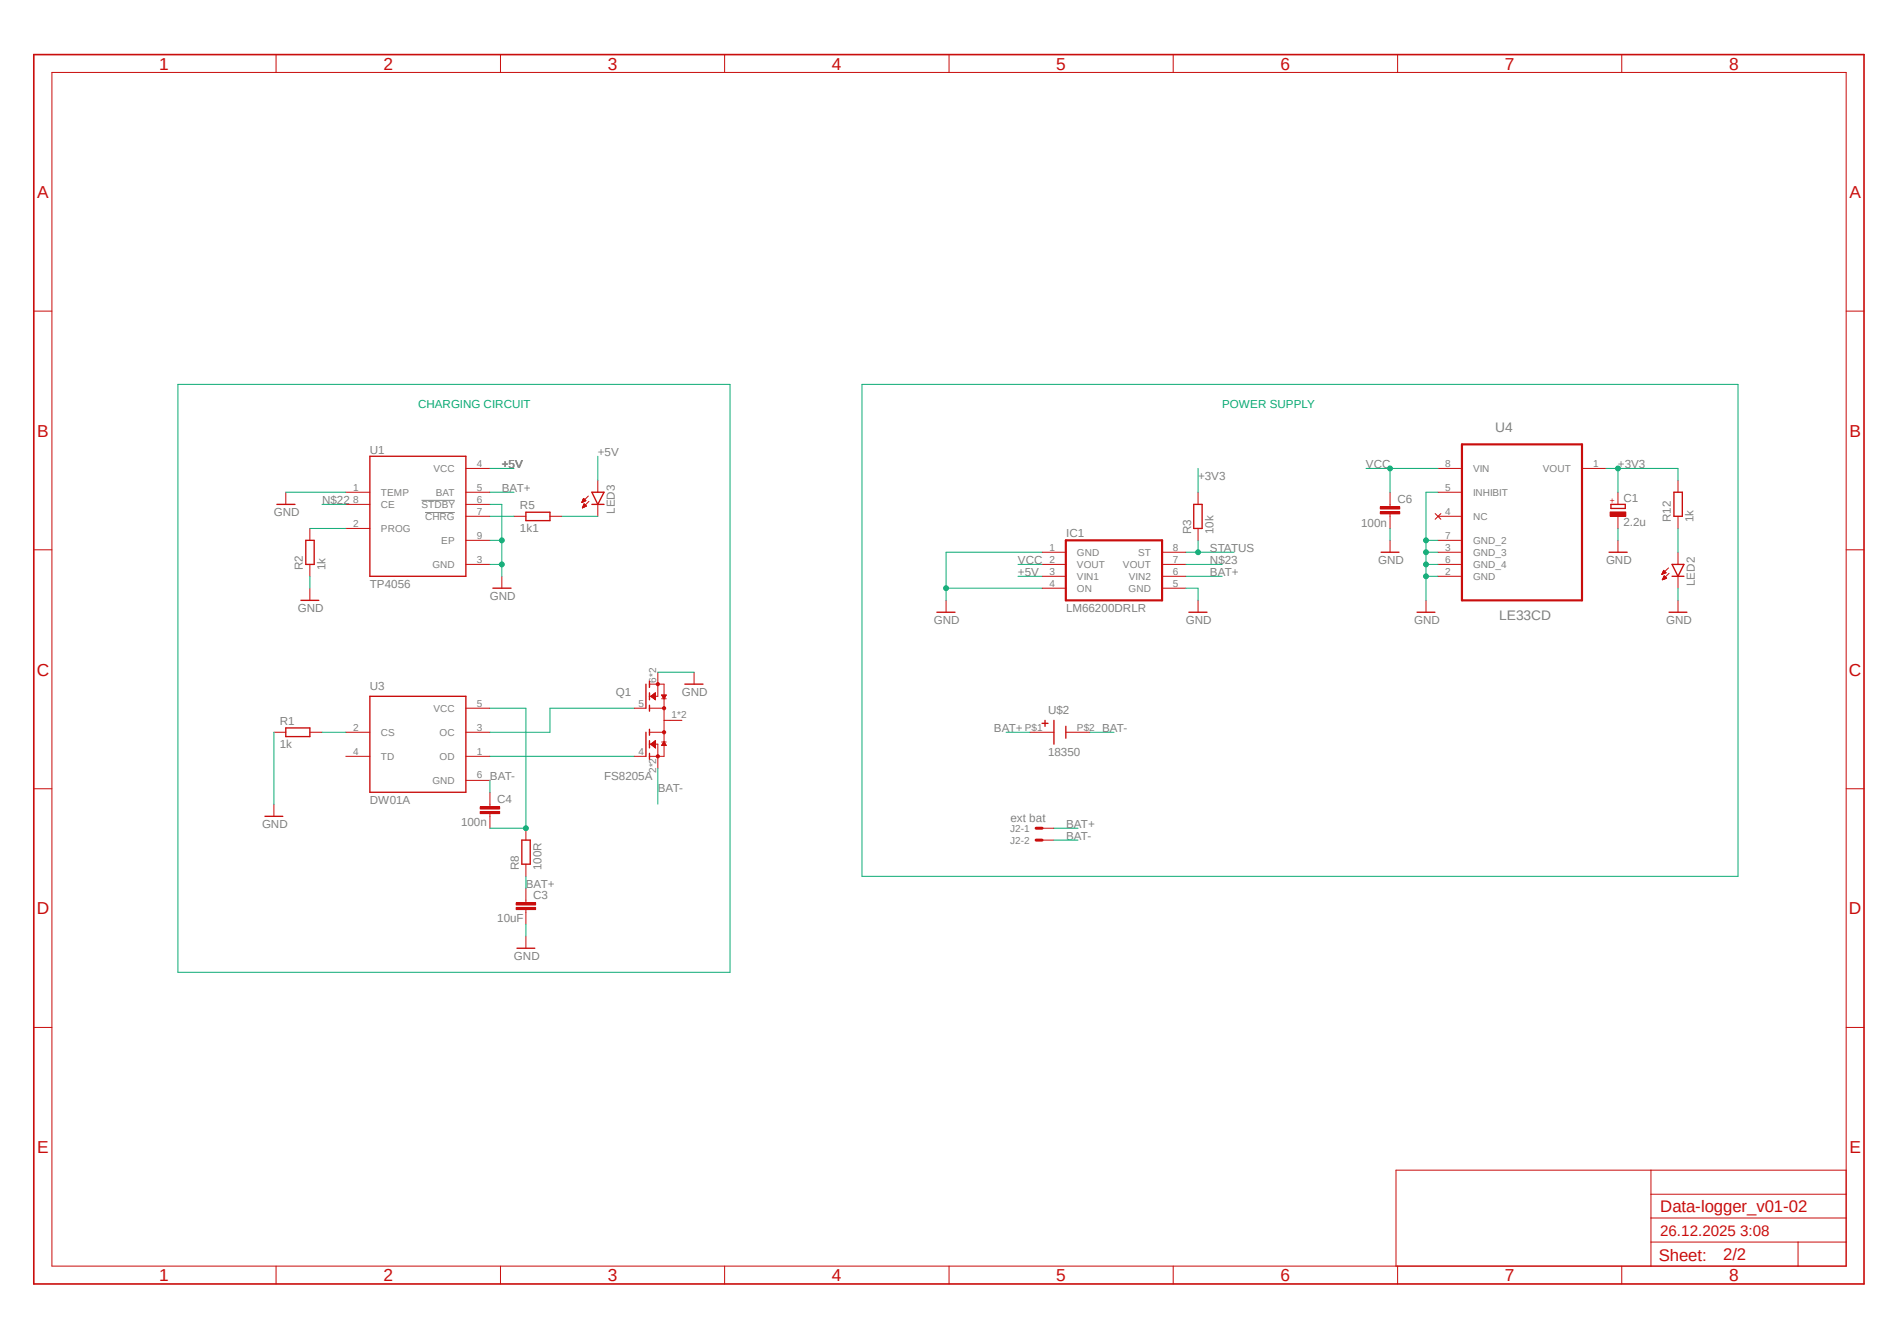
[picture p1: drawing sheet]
<svg xmlns="http://www.w3.org/2000/svg" width="297mm" height="210mm" viewBox="0 0 297 210" stroke-linecap="round" stroke-linejoin="round" font-family="sans-serif">
<path d="M4.9 8.3l287.2 193.2M292.1 8.3l-287.2 193.2" fill="none" stroke="#fff" stroke-width=".16"/>
<path d="M66 78.4h5.2M66.5 80.3h4.7" fill="none" stroke="#808080" stroke-width=".16"/>
<path d="M57.9 71.5h15v18.8h-15zM57.9 109.1h15v15h-15zM101.1 114.7v3.7M101.7 114.2v.9M101.7 116v1.1M101.7 118v.9" fill="none" stroke="#c90d0c" stroke-width=".21"/>
<g fill="none" stroke="#c90d0c" stroke-width=".16">
<path d="M54.1 77.1h3.8M54.1 79h3.8M72.9 77.1h3.8M72.9 73.4h3.8M72.9 79h3.8M54.1 82.8h3.8M72.9 88.4h3.8M72.9 80.9h3.8M72.9 84.6h3.8M54.1 118.4h3.8M54.1 114.7h3.8M72.9 110.9h3.8"/>
<path d="M72.9 118.4h3.8M72.9 114.7h3.8M101.7 114.7h2.3v3.7h-2.3M101.7 116.5h1.3v1.9M103.6 116.2h.7M72.9 122.2h3.8"/>
</g>
<circle cx="103" cy="118.5" r=".25" fill="#c90d0c"/>
<circle cx="103" cy="118.5" r=".25" fill="none" stroke="#c90d0c" stroke-width=".16"/>
<circle cx="104" cy="114.7" r=".25" fill="#c90d0c"/>
<g fill="none" stroke="#c90d0c" stroke-width=".16">
<path d="M101.7 109.1h1.3M101.7 110.9h2.3M101.7 107.1h2.3M101.9 116.5h.7M101.9 116.5l.7-.5v1.1zM101.9 116.6h.7M102 116.5h.6M102 116.7h.6M102.1 116.7h.5M102.1 116.4h.5M102.2 116.8h.4M102.2 116.4h.4"/>
<path d="M102.2 116.3h.4M102.3 116.2h.3M102.3 116.9h.3M102.4 116.2h.2M102.4 116.9h.2M102.4 117h.2M102.5 117.1h.1M102.5 116.1h.1M102.6 116h.1M102.6 117.1h.1M103.6 116.7h.7M103.7 116.6h.5"/>
<path d="M103.7 116.5h.5M103.8 116.5h.3M103.8 116.4h.3M103.8 116.3h.3M103.9 116.2h.1M104 116.2l.3 .6h-.7z"/>
<circle cx="104" cy="114.7" r=".25"/>
</g>
<path d="M101.1 107.1v3.8M101.7 106.7v1M101.7 108.5v1.1M101.7 110.4v1" fill="none" stroke="#c90d0c" stroke-width=".21"/>
<circle cx="103" cy="107.1" r=".25" fill="#c90d0c"/>
<g fill="none" stroke="#c90d0c" stroke-width=".16">
<path d="M101.9 109.1l.7-.6v1.1zM101.9 109.1h.7M102 109.1h.6M102 109h.6M102 109.2h.6M102 108.9h.6M102.1 109.2h.5M102.1 108.9h.5M102.2 109.3h.4M102.2 108.8h.4M102.3 109.3h.3M102.3 108.8h.3"/>
<path d="M102.3 109.4h.3M102.3 108.7h.3M102.4 109.4h.2M102.4 108.7h.2M102.5 109.5h.1M102.5 108.6h.1M102.6 109.6h.1M102.6 108.5h.1M103 107.1v2M103.6 109.4h.7M103.6 108.9h.7M103.6 108.8h.7l-.3 .6z"/>
<path d="M103.7 109h.5M103.7 109.1h.5M103.8 109.2h.3M103.8 109.1h.4M103.8 109.3h.3M103.9 109.3h.1M103.9 109.4h.1M104 107.1v3.8"/>
<circle cx="103" cy="107.1" r=".25"/>
</g>
<circle cx="104" cy="110.9" r=".25" fill="#c90d0c"/>
<g fill="none" stroke="#c90d0c" stroke-width=".16">
<path d="M44.7 77.1v1.9M187.6 77.1v1.9M225.1 73.4h3.8M225.1 77.1h3.8M247.7 73.4h3.8M48.5 92.1v1.9M78.6 90.3v1.8M148.1 94v1.9M163.2 86.5h3.7M163.2 88.4h3.7M163.2 90.3h3.7M163.2 92.1h3.7"/>
<path d="M181.9 86.5h3.8M181.9 88.4h3.8M181.9 90.3h3.8M181.9 92.1h3.8M187.6 82.8v1.8M187.6 94v1.9M217.6 84.6v1.9M223.3 94v1.9M224.7 80.4l.9 .9M225.1 80.9h3.8M225.1 84.6h3.8M225.1 86.5h3.8"/>
<path d="M225.1 88.4h3.8M225.1 90.3h3.8M225.6 80.4l-.9 .9M253.3 84.6v1.9M99.3 118.4h1.8M99.3 110.9h1.8M103 105.3v1.8M103 118.4v1.9M104 110.9v3.8M104 112.8h2.8M108.7 105.3v1.8M42.9 125.9v1.9"/>
<circle cx="104" cy="110.9" r=".25"/>
</g>
<path d="M228.9 69.6h18.8v24.4h-18.8zM166.9 84.6h15v9.4h-15z" fill="none" stroke="#c90d0c" stroke-width=".34"/>
<path d="M43.3 79h2.9M186.9 79h1.3v3.8h-1.3zM252.2 79h2.3v.6h-2.3zM47.1 94h2.8M77.2 92.1h2.8M146.7 95.9h2.8M186.1 95.9h2.9M216.2 86.5h2.8M221.9 95.9h2.8M251.9 86.5h2.9M107.2 107.1h2.9M41.5 127.8h2.8" fill="none" stroke="#c90d0c" stroke-width=".21"/>
<path d="M252.1 80.2h2.5v.7h-2.5z" fill-rule="evenodd" fill="#c90d0c"/>
<g fill="none" stroke="#c90d0c" stroke-width=".16">
<path d="M8.1 11.3h281v187h-281zM43.2 8.6v2.7M78.4 8.6v2.7M113.5 8.6v2.7M148.6 8.6v2.7M183.7 8.6v2.7M218.8 8.6v2.7M253.9 8.6v2.7M5.3 48.7h2.8M289.1 48.7h2.7M91.1 78.7h.1M91.1 78.6h.2"/>
<path d="M91.1 78.6h.3M91.2 78.5h.4M91.2 78.4h.5M91.2 79.5h.1M91.2 78.3h.5M91.2 79.5h.2M91.2 79.4h.3M91.3 78.3h.3M91.3 78.2h.2M91.3 79.3h.4M91.3 79.3h.5M91.3 78.1h.2"/>
<path d="M91.3 79.2h.5M91.4 78.1l.3 .3-.6 .3zM91.4 78.1h.1M91.4 79.2h.3M91.4 79.1h.3M91.4 79.1h.2M91.4 79h.2M91.4 78.9l.4 .3-.6 .3zM91.4 79h.1M92.1 77.7l-1 1M92.2 78.5l-1 1M93.6 75.2v1.9"/>
<path d="M93.6 79v1.9M216.1 79.4h3.1v.3h-3.1zM217.6 77.1v2.3M253.3 77.1v1.9M262.7 75.2v1.9M5.3 86.1h2.8M48.5 82.8v1.8M48.5 88.4v1.9M80.5 80.9h1.8M86.1 80.9h1.9M216.1 80.1h3.1v.4h-3.1zM217.6 80.5v2.3"/>
<path d="M252.1 80.2h2.5v.7h-2.5zM253.3 80.9v1.9M260.2 90h.1M260.2 89.9h.2M260.3 89.8h.3M260.3 89.8h.4M260.3 89.7h.5M260.3 90.8h.1M260.3 90.7h.2M260.3 89.6h.5M260.3 90.7h.3M260.4 89.5h.3"/>
<path d="M260.4 89.5h.2M260.4 90.6h.4M260.4 90.6h.5M260.4 89.4h.1M260.4 90.5h.5M260.5 89.3l.4 .4-.7 .3zM260.5 90.4h.3M260.5 90.3h.2M260.6 90.2l.3 .4-.6 .2zM260.6 90.2h.1M261.2 88.9l-1 1.1M261.3 89.8l-1 1"/>
<path d="M262.7 80.9v1.9M262.7 86.5v1.9M262.7 90.3v1.8M262.7 94v1.9M289.1 86.1h2.7M42.9 114.7h1.8M48.5 114.7h1.9M161.2 114.7h3.8M166.9 114.7h3.7M5.3 123.5h2.8M75.2 127.1h3v.3h-3zM75.2 126.4h3v.3h-3z"/>
<path d="M76.7 124.1v2.2M76.7 127.5v2.2M82.3 129.7v1.9M82.3 135.3v1.9M82.3 139.1v2.3M163.2 129.7h1.8M163.2 131.6h1.8M289.1 123.5h2.7M80.8 142.1h3.1v.4h-3.1zM80.8 141.4h3.1v.3h-3.1zM82.3 142.5v2.2M82.3 146.6v1.9"/>
<path d="M5.3 160.9h2.8M289.1 160.9h2.7M43.2 198.3v2.8M78.4 198.3v2.8M113.5 198.3v2.8M148.6 198.3v2.8M183.7 198.3v2.8M218.8 198.3v2.8M253.9 198.3v2.8M258.5 194.5h30.6M258.5 183.3v15M258.5 190.8h30.6"/>
<path d="M258.5 187h30.6M281.5 194.5v3.8M289.1 183.3h-70.5v15"/>
</g>
<g fill="none" stroke="#c90d0c" stroke-width=".21">
<path d="M92.7 77.1h1.9l-1 1.9zM92.7 79h1.9M262.1 77.1h1.3v3.8h-1.3zM47.9 84.6h1.3v3.8h-1.3zM82.3 80.2h3.8v1.3h-3.8zM261.3 95.9h2.8M261.8 88.4h1.9l-1 1.9zM261.8 90.3h1.9M44.7 114h3.8v1.4h-3.8zM163.2 113.3h.9M163.6 112.8v.9M165 112.8v3.7"/>
<path d="M166.9 113.7v1.9M81.7 131.6h1.3v3.7h-1.3zM80.9 148.5h2.8"/>
</g>
<path d="M216.1 79.5h3.1M216.1 80.3h3.1M75.2 127.3h3M75.2 126.5h3M80.8 142.3h3.1M80.8 141.6h3.1" fill="none" stroke="#c90d0c" stroke-width=".34"/>
<path d="M162.2 129.7h1M162.2 131.6h1" fill="none" stroke="#c90d0c" stroke-width=".47"/>
<path d="M5.3 8.6h286.5v192.5h-286.5z" fill="none" stroke="#c90d0c" stroke-width=".25"/>
<g fill="none" stroke="#0dab76" stroke-width=".16">
<path d="M76.7 77.1h3.8M76.7 73.4h3.8M93.6 71.5v3.7M251.5 73.4h1.8v3.7M48.5 82.8h5.6M159.4 90.3h3.8M185.7 90.3h5.6M50.4 114.7h3.7M76.7 118.4h22.6M99.3 110.9h-13.2v3.8h-9.4M157.5 114.7h3.7M170.6 114.7h3.8"/>
<path d="M76.7 122.2v1.9M82.3 137.2v1.9M103 120.3v5.6M165 129.7h3.8M165 131.6h3.8"/>
</g>
<circle cx="253.3" cy="73.4" r=".38" fill="#0dab76"/>
<g fill="none" stroke="#0dab76" stroke-width=".16">
<path d="M187.6 73.4v3.7M213.9 73.4h11.2M217.6 73.4v3.7M253.3 73.4h9.4v1.8"/>
<circle cx="253.3" cy="73.4" r=".38"/>
</g>
<circle cx="217.6" cy="73.4" r=".38" fill="#0dab76"/>
<g fill="none" stroke="#0dab76" stroke-width=".16">
<path d="M159.4 88.4h3.8M185.7 86.5h7.5M187.6 84.6v1.9"/>
<circle cx="217.6" cy="73.4" r=".38"/>
</g>
<circle cx="187.6" cy="86.5" r=".38" fill="#0dab76"/>
<g fill="none" stroke="#0dab76" stroke-width=".16">
<path d="M27.9 60.2h86.4v92.1h-86.4zM135 60.2h137.1v77h-137.1zM76.7 80.9h3.8M88 80.9h5.6M76.7 110.9h5.6v18.8h-5.6"/>
<circle cx="187.6" cy="86.5" r=".38"/>
</g>
<circle cx="82.3" cy="129.7" r=".38" fill="#0dab76"/>
<g fill="none" stroke="#0dab76" stroke-width=".16">
<path d="M50.4 79h3.7M48.5 90.3v1.8M76.7 88.4h1.9M78.6 84.6v5.7M262.7 82.8v3.7"/>
<circle cx="82.3" cy="129.7" r=".38"/>
</g>
<circle cx="78.6" cy="88.4" r=".38" fill="#0dab76"/>
<g fill="none" stroke="#0dab76" stroke-width=".16">
<path d="M76.7 79h1.9v5.6h-1.9"/>
<circle cx="78.6" cy="88.4" r=".38"/>
</g>
<circle cx="78.6" cy="84.6" r=".38" fill="#0dab76"/>
<g fill="none" stroke="#0dab76" stroke-width=".16">
<path d="M44.7 77.1h9.4M225.1 77.1h-1.8v16.9M223.3 90.3h1.8M42.9 114.7v11.2M103 105.3h5.7"/>
<circle cx="78.6" cy="84.6" r=".38"/>
</g>
<circle cx="223.3" cy="90.3" r=".38" fill="#0dab76"/>
<g fill="none" stroke="#0dab76" stroke-width=".16">
<path d="M223.3 88.4h1.8"/>
<circle cx="223.3" cy="90.3" r=".38"/>
</g>
<circle cx="223.3" cy="88.4" r=".38" fill="#0dab76"/>
<g fill="none" stroke="#0dab76" stroke-width=".16">
<path d="M223.3 86.5h1.8"/>
<circle cx="223.3" cy="88.4" r=".38"/>
</g>
<circle cx="223.3" cy="86.5" r=".38" fill="#0dab76"/>
<g fill="none" stroke="#0dab76" stroke-width=".16">
<path d="M223.3 84.6h1.8"/>
<circle cx="223.3" cy="86.5" r=".38"/>
</g>
<circle cx="223.3" cy="84.6" r=".38" fill="#0dab76"/>
<g fill="none" stroke="#0dab76" stroke-width=".16">
<path d="M148.1 92.1h15.1M163.2 86.5h-15.1v7.5M217.6 82.8v1.8M253.3 82.8v1.8"/>
<circle cx="223.3" cy="84.6" r=".38"/>
</g>
<circle cx="148.1" cy="92.1" r=".38" fill="#0dab76"/>
<g fill="none" stroke="#0dab76" stroke-width=".16">
<path d="M185.7 92.1h1.9v1.9M185.7 88.4h5.6M262.7 92.1v1.9M82.3 144.7v1.9"/>
<circle cx="148.1" cy="92.1" r=".38"/>
</g>
<g font-size="2.7" fill="#c90d0c">
<text x="24.9" y="10.9">1</text>
<text x="60" y="10.9">2</text>
<text x="95.2" y="10.9">3</text>
<text x="130.3" y="10.9">4</text>
<text x="165.4" y="10.9">5</text>
<text x="200.5" y="10.9">6</text>
<text x="235.6" y="10.9">7</text>
<text x="270.7" y="10.9">8</text>
<text x="5.8" y="31">A</text>
<text x="289.6" y="31">A</text>
<text x="5.8" y="68.4">B</text>
<text x="289.6" y="68.4">B</text>
<text x="5.8" y="105.8">C</text>
<text x="289.5" y="105.8">C</text>
<text x="5.8" y="143.2">D</text>
<text x="289.5" y="143.2">D</text>
<text x="5.8" y="180.6">E</text>
<text x="289.6" y="180.6">E</text>
<text x="24.9" y="200.7">1</text>
<text x="60" y="200.7">2</text>
<text x="95.2" y="200.7">3</text>
<text x="130.3" y="200.7">4</text>
<text x="165.4" y="200.7">5</text>
<text x="200.5" y="200.7">6</text>
<text x="235.6" y="200.7">7</text>
<text x="270.7" y="200.7">8</text>
</g>
<g font-size="2.6" fill="#c90d0c">
<text x="259.9" y="189.8">Data-logger_v01-02</text>
<text x="259.7" y="197.4">Sheet:</text>
<text x="269.8" y="197.4">2/2</text>
</g>
<text font-size="2.4" fill="#c90d0c" x="259.9" y="193.6">26.12.2025 3:08</text>
<g font-size="2.2" fill="#808080">
<text x="234.1" y="67.6">U4</text>
<text x="234.7" y="97.1">LE33CD</text>
</g>
<g font-size="1.8" fill="#0dab76">
<text x="65.4" y="64">CHARGING CIRCUIT</text>
<text x="191.3" y="64">POWER SUPPLY</text>
</g>
<g font-size="1.8" fill="#808080">
<text x="57.9" y="71.1">U1</text>
<text x="93.6" y="71.5">+5V</text>
<text x="78.6" y="77.1">BAT+</text>
<text x="78.6" y="73.4">+5V</text>
<text x="187.6" y="75.2">+3V3</text>
<text x="213.9" y="73.4">VCC</text>
<text x="253.3" y="73.4">+3V3</text>
<text x="42.9" y="80.9">GND</text>
<text x="50.4" y="79">N$22</text>
<text x="81.4" y="83.3">1k1</text>
<text x="81.4" y="79.8">R5</text>
<text x="96.3" y="80.5" transform="rotate(-90 96.3 80.5)">LED3</text>
<text x="186.5" y="83.7" transform="rotate(-90 186.5 83.7)">R3</text>
<text x="190" y="83.7" transform="rotate(-90 190 83.7)">10k</text>
<text x="213.1" y="82.5">100n</text>
<text x="218.8" y="78.7">C6</text>
<text x="254.2" y="82.4">2.2u</text>
<text x="254.2" y="78.6">C1</text>
<text x="261.6" y="81.8" transform="rotate(-90 261.6 81.8)">R12</text>
<text x="265.2" y="81.8" transform="rotate(-90 265.2 81.8)">1k</text>
<text x="47.4" y="89.3" transform="rotate(-90 47.4 89.3)">R2</text>
<text x="51" y="89.3" transform="rotate(-90 51 89.3)">1k</text>
<text x="159.4" y="88.4">VCC</text>
<text x="166.9" y="84.2">IC1</text>
<text x="189.4" y="86.5">STATUS</text>
<text x="189.4" y="88.4">N$23</text>
<text x="215.8" y="88.4">GND</text>
<text x="251.5" y="88.4">GND</text>
<text x="46.7" y="95.9">GND</text>
<text x="57.9" y="92.1">TP4056</text>
<text x="76.7" y="94">GND</text>
<text x="159.4" y="90.3">+5V</text>
<text x="166.9" y="95.9">LM66200DRLR</text>
<text x="189.4" y="90.3">BAT+</text>
<text x="265.3" y="91.8" transform="rotate(-90 265.3 91.8)">LED2</text>
<text x="146.2" y="97.8">GND</text>
<text x="185.7" y="97.8">GND</text>
<text x="221.4" y="97.8">GND</text>
<text x="260.9" y="97.8">GND</text>
<text x="43.8" y="113.6">R1</text>
<text x="57.9" y="108.1">U3</text>
<text x="96.4" y="109.1">Q1</text>
<text x="106.8" y="109.1">GND</text>
<text x="164.1" y="111.8">U$2</text>
<text x="43.8" y="117.1">1k</text>
<text x="155.6" y="114.7">BAT+</text>
<text x="164.1" y="118.4">18350</text>
<text x="172.6" y="114.7">BAT-</text>
<text x="57.9" y="125.9">DW01A</text>
<text x="76.7" y="122.2">BAT-</text>
<text x="77.9" y="125.7">C4</text>
<text x="94.6" y="122.2">FS8205A</text>
<text x="103" y="124.1">BAT-</text>
<text x="41" y="129.7">GND</text>
<text x="72.2" y="129.4">100n</text>
<text x="158.2" y="128.7">ext bat</text>
<text x="166.9" y="129.7">BAT+</text>
<text x="166.9" y="131.6">BAT-</text>
<text x="81.2" y="136.3" transform="rotate(-90 81.2 136.3)">R8</text>
<text x="84.8" y="136.3" transform="rotate(-90 84.8 136.3)">100R</text>
<text x="82.3" y="139.1">BAT+</text>
<text x="83.5" y="140.7">C3</text>
<text x="77.9" y="144.4">10uF</text>
<text x="80.5" y="150.4">GND</text>
</g>
<g font-size="1.6" fill="#808080">
<text x="55.3" y="76.8">1</text>
<text x="59.6" y="77.7">TEMP</text>
<text x="67.9" y="73.9">VCC</text>
<text x="68.2" y="77.7">BAT</text>
<text x="74.7" y="73.1">4</text>
<text x="74.7" y="76.8">5</text>
<text x="226.3" y="73.1">8</text>
<text x="226.3" y="76.8">5</text>
<text x="230.6" y="73.9">VIN</text>
<text x="230.6" y="77.7">INHIBIT</text>
<text x="241.6" y="73.9">VOUT</text>
<text x="249.4" y="73.1">1</text>
<text x="55.3" y="82.5">2</text>
<text x="55.3" y="78.7">8</text>
<text x="59.6" y="83.3">PROG</text>
<text x="59.6" y="79.5">CE</text>
<text x="66" y="79.6">STDBY</text>
<text x="66.5" y="81.4">CHRG</text>
<text x="74.7" y="78.7">6</text>
<text x="74.7" y="80.6">7</text>
<text x="226.3" y="80.6">4</text>
<text x="230.6" y="81.4">NC</text>
<text x="67.7" y="88.9">GND</text>
<text x="69.1" y="85.2">EP</text>
<text x="74.7" y="88.1">3</text>
<text x="74.7" y="84.4">9</text>
<text x="164.3" y="86.2">1</text>
<text x="164.3" y="88.1">2</text>
<text x="168.6" y="87.1">GND</text>
<text x="168.6" y="88.9">VOUT</text>
<text x="175.8" y="88.9">VOUT</text>
<text x="178.2" y="87.1">ST</text>
<text x="183.6" y="86.2">8</text>
<text x="183.6" y="88.1">7</text>
<text x="226.3" y="84.4">7</text>
<text x="226.3" y="86.2">3</text>
<text x="226.3" y="88.1">6</text>
<text x="230.6" y="85.2">GND_2</text>
<text x="230.6" y="87.1">GND_3</text>
<text x="230.6" y="88.9">GND_4</text>
<text x="164.3" y="90">3</text>
<text x="164.3" y="91.9">4</text>
<text x="168.6" y="90.8">VIN1</text>
<text x="168.6" y="92.7">ON</text>
<text x="176.7" y="92.7">GND</text>
<text x="176.7" y="90.8">VIN2</text>
<text x="183.6" y="91.9">5</text>
<text x="183.6" y="90">6</text>
<text x="226.3" y="90">2</text>
<text x="230.6" y="90.8">GND</text>
<text x="102.7" y="106.9" transform="rotate(-90 102.7 106.9)">6*2</text>
<text x="67.9" y="111.5">VCC</text>
<text x="74.7" y="110.7">5</text>
<text x="100" y="110.7">5</text>
<text x="105.2" y="112.5">1*2</text>
<text x="55.3" y="118.2">4</text>
<text x="55.3" y="114.4">2</text>
<text x="59.6" y="119">TD</text>
<text x="59.6" y="115.2">CS</text>
<text x="68.8" y="119">OD</text>
<text x="68.8" y="115.3">OC</text>
<text x="74.7" y="118.2">1</text>
<text x="74.7" y="114.4">3</text>
<text x="100" y="118.2">4</text>
<text x="160.4" y="114.4">P$1</text>
<text x="168.6" y="114.4">P$2</text>
<text x="67.7" y="122.8">GND</text>
<text x="74.7" y="121.9">6</text>
<text x="102.7" y="121.1" transform="rotate(-90 102.7 121.1)">2*2</text>
<text x="158.2" y="130.3">J2-1</text>
<text x="158.2" y="132.2">J2-2</text>
</g>
<text font-size="1.3" fill="#c90d0c" x="252.9" y="78.7" transform="rotate(-90 252.9 78.7)">+</text>
</svg>
